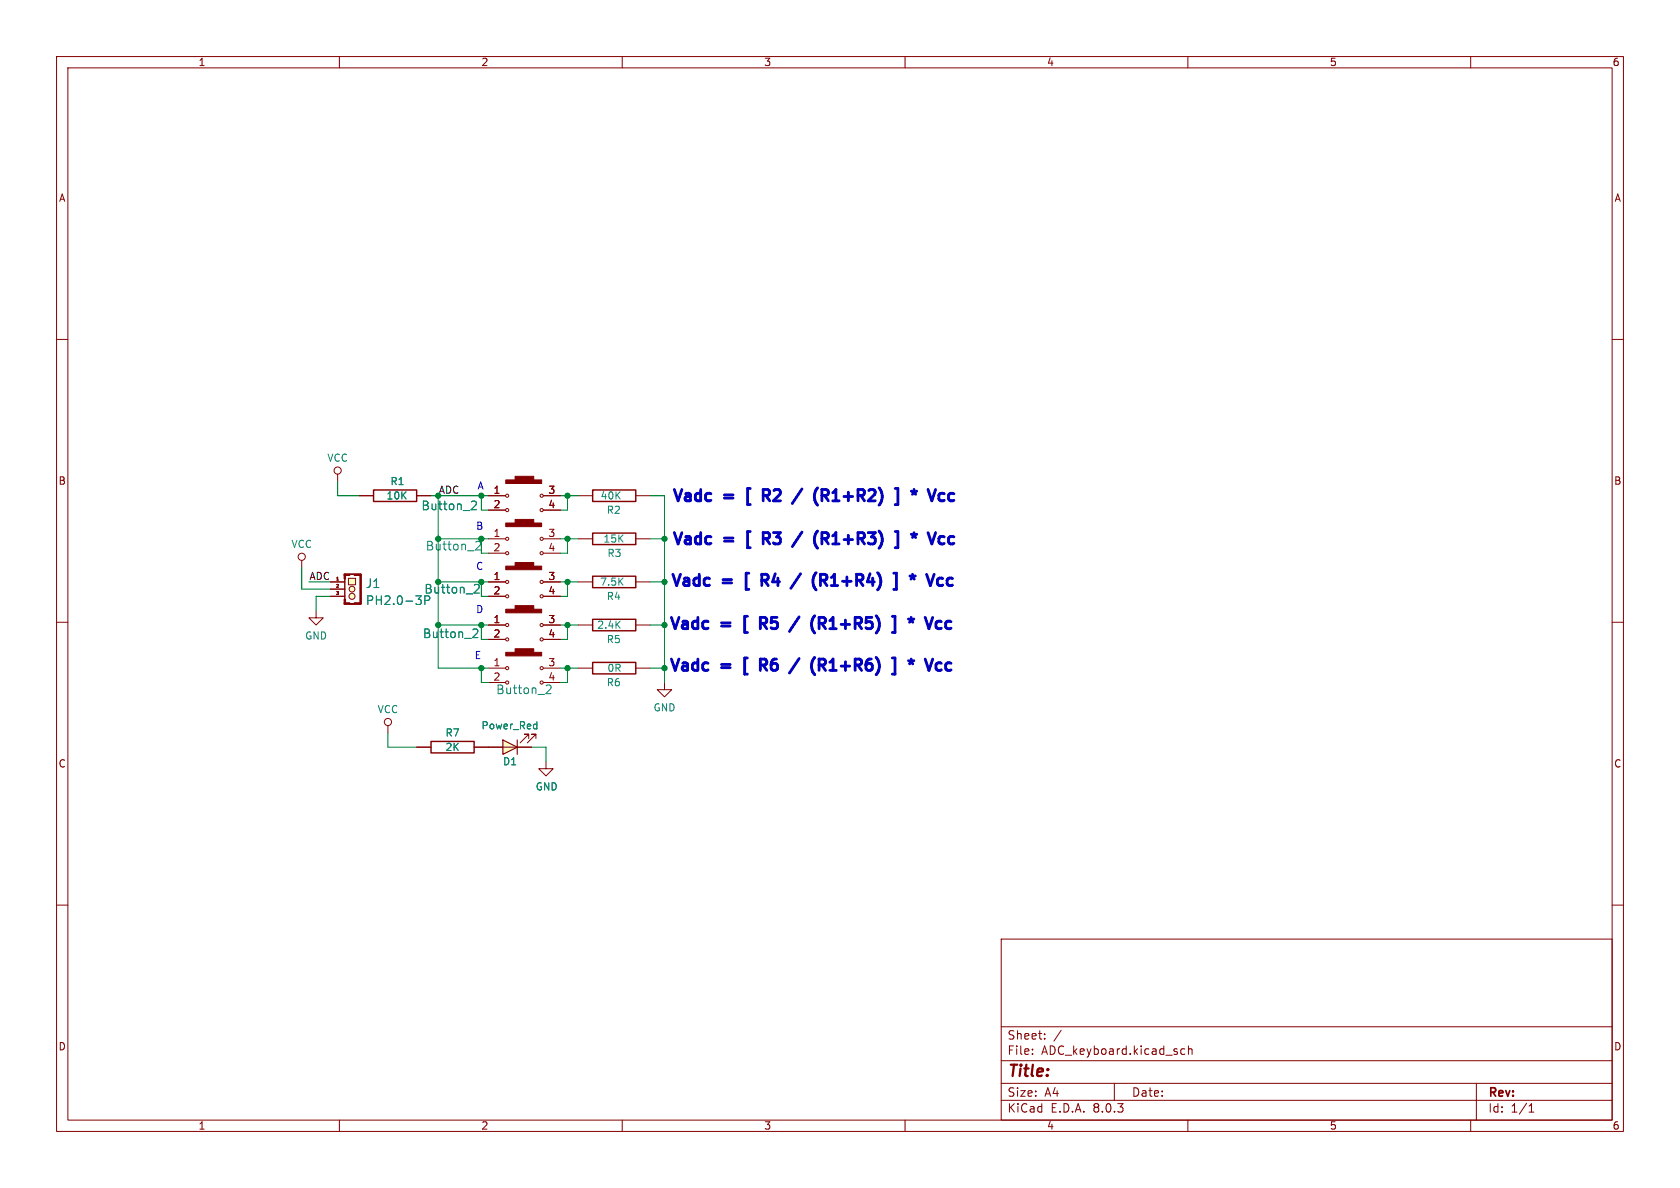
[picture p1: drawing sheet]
<svg xmlns="http://www.w3.org/2000/svg" width="297mm" height="210mm" viewBox="0 0 297 210" stroke-linecap="round" stroke-linejoin="round" font-family="sans-serif">
<g fill="none" stroke="#840000" stroke-width=".18">
<path d="M10 10h277v190h-277zM12 12h273v186h-273zM60 10v2M110 10v2M160 10v2M210 10v2M260 10v2M10 60h2M285 60h2M86.4 87.6h3M86.4 90.2h3M86.4 95.3h3"/>
<path d="M86.4 97.8h3M96.1 87.6h3M96.1 90.2h3M96.1 95.3h3M96.1 97.8h3M10 110h2M86.4 102.9h3M86.4 105.4h3M86.4 110.5h3M86.4 113h3M96.1 102.9h3M96.1 105.4h3"/>
<path d="M96.1 110.5h3M96.1 113h3M285 110h2M73.7 132.1h2.5M83.8 132.1h2.6M10 160h2M285 160h2M177 166h108v32h-108zM60 198v2M110 198v2M160 198v2M177 194.5h108"/>
<path d="M177 191.5h108M177 187.5h108M177 181.5h108M182.5 186.3v.1M182.5 185.5v.1M184.7 183.6v.1M184.7 182.8v.1M187.6 182.1l-1.3 2M197 191.5v3M209.5 185.5l-.5-.1-.3 .3v.4l.2 .2h.6M210 198v2M210.1 185.5l.2-.1 .4 .1v.9"/>
<path d="M210.1 184.9v1.5M260 198v2M261 191.5v6.5M270.3 196.6h.9M270.3 195.5l.4-.4v1.5"/>
<circle cx="89.7" cy="90.2" r=".28"/>
<circle cx="89.7" cy="87.6" r=".28"/>
<circle cx="89.7" cy="95.3" r=".28"/>
<circle cx="89.7" cy="97.8" r=".28"/>
<circle cx="95.8" cy="90.2" r=".28"/>
<circle cx="95.8" cy="87.6" r=".28"/>
<circle cx="95.8" cy="97.8" r=".28"/>
<circle cx="95.8" cy="95.3" r=".28"/>
<circle cx="89.7" cy="105.4" r=".28"/>
<circle cx="89.7" cy="110.5" r=".28"/>
<circle cx="89.7" cy="102.9" r=".28"/>
<circle cx="89.7" cy="113" r=".28"/>
<circle cx="95.8" cy="110.5" r=".28"/>
<circle cx="95.8" cy="105.4" r=".28"/>
<circle cx="95.8" cy="102.9" r=".28"/>
<circle cx="95.8" cy="113" r=".28"/>
</g>
<g fill="#840000" stroke="#840000" stroke-width=".18">
<path d="M89.4 84.8h6.4v.7h-6.4z"/>
<path d="M91.1 84.2h3.3v.6h-3.3z"/>
<path d="M89.4 100.1h6.4v.6h-6.4z"/>
<path d="M91.1 99.4h3.3v.7h-3.3z"/>
<path d="M89.4 92.5h6.4v.6h-6.4z"/>
<path d="M91.1 91.8h3.3v.7h-3.3z"/>
<path d="M89.4 107.7h6.4v.6h-6.4z"/>
<path d="M91.1 107.1h3.3v.6h-3.3z"/>
</g>
<path d="M83.4 88.7l.5-.1 .2 .1 .1 .3-.9 1.1h.9M84.2 95.8l.5-.1 .2 .1 .1 .3-1 1.1h1M83.7 111.3l.5-.1 .2 .1 .1 .3-1 1.1h1M83.9 103.4l.5-.1 .3 .2v.2l-.9 1.1h.9" fill="none" stroke="#008484" stroke-width=".18"/>
<path d="M76.2 131.1h7.6v2h-7.6z" fill="none" stroke="#840000" stroke-width=".25"/>
<path d="M88.9 130.8l2.5 1.3-2.5 1.3z" fill="#ffffc2"/>
<path d="M88.9 130.8l2.5 1.3-2.5 1.3zM91.4 130.8v2.6" fill="none" stroke="#840000" stroke-width=".2"/>
<g fill="none" stroke="#840000" stroke-width=".18">
<path d="M53.3 99.1v1.2M59.7 83.8v1.3M63.5 87.6h2.5M73.7 87.6h2.5M102.2 87.6h2.6M102.2 95.3h2.6M112.4 87.6h2.5M112.4 95.3h2.5M55.9 108v1.2h1.2l-1.2 1.3-1.3-1.3h1.3M86.4 118.1h3M96.1 118.1h3M102.2 118.1h2.6"/>
<path d="M102.2 110.5h2.6M102.2 102.9h2.6M112.4 118.1h2.5M112.4 110.5h2.5M112.4 102.9h2.5M68.6 128.3v1.2M86.4 132.1h7.6M86.4 120.7h3M93.5 130.6v-.8h-.8h.8l-1.6 1.5M94.7 130.6v-.8h-.7h.7l-1.5 1.5M96.1 120.7h3M96.5 134.6v1.3h1.3l-1.3 1.3-1.3-1.3h1.3"/>
<path d="M117.5 120.7v1.2h1.2l-1.2 1.3-1.3-1.3h1.3"/>
<circle cx="53.3" cy="98.4" r=".63"/>
<circle cx="59.7" cy="83.2" r=".63"/>
<circle cx="89.7" cy="118.1" r=".28"/>
<circle cx="95.8" cy="118.1" r=".28"/>
<circle cx="68.6" cy="127.6" r=".63"/>
<circle cx="89.7" cy="120.7" r=".28"/>
<circle cx="95.8" cy="120.7" r=".28"/>
</g>
<path d="M94.6 128l.3 .1M94.9 127.6v1.2M94.9 128.8h-.3M96.6 121.2l.5-.1 .3 .1v.3l-.9 1.1h.9" fill="none" stroke="#008484" stroke-width=".18"/>
<g fill="#840000" stroke="#840000" stroke-width=".18">
<path d="M89.4 115.3h6.4v.7h-6.4z"/>
<path d="M91.1 114.7h3.3v.6h-3.3z"/>
</g>
<path d="M66 86.6h7.7v2h-7.7zM104.8 86.6h7.6v2h-7.6zM104.8 94.2h7.6v2.1h-7.6zM104.8 109.5h7.6v2h-7.6zM104.8 117.1h7.6v2h-7.6zM104.8 101.9h7.6v2h-7.6z" fill="none" stroke="#840000" stroke-width=".25"/>
<path d="M61.6 102.2h1.3v1.2h-1.3z" fill="#ffffc2"/>
<g fill="#ffffc2" stroke="#ffffc2" stroke-width=".18">
<circle cx="62.2" cy="105.4" r=".53"/>
<circle cx="62.2" cy="104.1" r=".51"/>
</g>
<g fill="none" stroke="#840000" stroke-width=".18">
<path d="M63.5 87.6h2.5M73.7 87.6h2.5M86.4 87.6h3M86.4 90.2h3M96.1 87.6h3M96.1 90.2h3M58.4 102.9h2.6M58.4 104.1h2.6M58.4 105.4h2.6M59.5 102.5h.3M61 101.5h2.8v5.3h-2.8zM61 102.4v3.5"/>
<path d="M61.6 102.2h1.3v1.2h-1.3zM86.4 102.9h3M86.4 105.4h3M86.4 110.5h3M86.4 113h3M96.1 102.9h3M96.1 105.4h3M96.1 110.5h3M96.1 113h3M73.7 132.1h2.5M83.8 132.1h5.1M91.4 132.1h2.6"/>
<circle cx="62.2" cy="105.4" r=".53"/>
<circle cx="62.2" cy="104.1" r=".51"/>
</g>
<g fill="#840000" stroke="#840000" stroke-width=".18">
<path d="M63.6 101.5h.3v5.3h-.3z"/>
<path d="M62.6 106.6h1.2v.2h-1.2z"/>
<path d="M61.8 106.7l.8 .1z"/>
<path d="M61.8 101.5h.8z"/>
<path d="M62.6 101.5h1.2v.2h-1.2z"/>
<path d="M60.8 106.6h1v.2h-1z"/>
<path d="M60.8 101.5h1v.2h-1z"/>
<path d="M60.8 105.9h.3v.9h-.3z"/>
<path d="M60.8 101.5h.3v.9h-.3z"/>
</g>
<path d="M83.4 88.7l.5-.1 .2 .1 .1 .3-.9 1.1h.9M73.5 105.3h1l-.5 .6M74.4 106.1v.6M75.1 105.3v1.6M83.7 111.3l.5-.1 .2 .1 .1 .3-1 1.1h1M83.9 103.4l.5-.1 .3 .2v.2l-.9 1.1h.9M94.6 128l.3 .1M94.9 127.6v1.2M94.9 128.8h-.3" fill="none" stroke="#008484" stroke-width=".18"/>
<g fill="none" stroke="#0000c2" stroke-width=".5">
<path d="M132.6 86.3h-.4v2.9h.4M132.6 94h-.4v2.8h.4M134.9 87.6h.8a.54 .54 0 0 0 .4-.5 .54 .54 0 0 0-.4-.6h-.8v2M134.9 95.2h.8a.54 .54 0 0 0 .4-.5 .54 .54 0 0 0-.4-.5h-.8v2M135.4 87.6l.7 .9M135.4 95.2l.7 1M141.8 86.4l-1.7 2.6M141.8 94.1l-1.7 2.5M144.5 86.2l-.2 .4M144.5 93.9l-.2 .3M145.3 86.5h.8a.54 .54 0 0 1 .4 .6 .54 .54 0 0 1-.4 .5h-.8M145.3 94.2h.8a.54 .54 0 0 1 .4 .5 .54 .54 0 0 1-.4 .5h-.8"/>
<path d="M145.8 87.6l.6 .9M145.8 95.2l.6 1M147.2 88.5h1.2M147.2 96.2h1.2M147.6 86.8l-.4 .3M147.6 94.4l-.4 .3M155.4 86.2l.3 .4M155.4 93.9l.3 .3M158.3 86.3h.4v2.9M158.3 94h.4v2.8M161.1 86.8l.5 .2M161.1 94.4l.5 .2"/>
<path d="M161.6 86.5v.5M161.6 94.2v.4M161.6 87l-.3 .4M161.6 87l.3 .4M161.6 94.6l-.3 .4M161.6 94.6l.3 .4M162.1 86.8l-.5 .2M162.1 94.4l-.5 .2M166.9 87.3l-.5-.1-.4 .4v.6l.2 .2 .2 .1 .5-.1M166.9 94.9l-.5-.1-.4 .4v.6l.2 .3 .2 .1 .5-.1M132.1 108.9h-.4v2.9h.4M132.1 116.3h-.4v2.9h.4"/>
<path d="M132.4 101.3h-.5v2.9h.5M134.4 110.2h.8a.54 .54 0 0 0 .4-.5 .54 .54 0 0 0-.4-.6h-.8v2M134.4 117.6h.8a.54 .54 0 0 0 .4-.6 .54 .54 0 0 0-.4-.5h-.8v2M134.7 102.6h.7a.54 .54 0 0 0 .4-.6 .54 .54 0 0 0-.4-.5h-.7v2M134.9 110.2l.7 .9M134.9 117.6l.7 .9M135.1 102.6l.7 .9M141.3 109l-1.7 2.6M141.3 116.4l-1.7 2.6M141.5 101.4l-1.7 2.6M144 108.9l-.3 .3M144 116.2l-.3 .4"/>
<path d="M144.3 101.2l-.3 .4M144.8 109.1h.8a.54 .54 0 0 1 .4 .6 .54 .54 0 0 1-.4 .5h-.8M144.8 116.5h.8a.54 .54 0 0 1 .4 .5 .54 .54 0 0 1-.4 .6h-.8M145 101.5h.8a.54 .54 0 0 1 .4 .5 .54 .54 0 0 1-.4 .6h-.8M145.3 110.2l.6 .9M145.3 117.6l.6 .9M145.5 102.6l.7 .9M146.7 111.1h1.1M146.7 118.5h1.1M147 103.5h1.1M147.1 109.4l-.4 .3M147.1 116.8l-.4 .3"/>
<path d="M147.3 101.8l-.3 .3M154.9 108.9l.3 .3M154.9 116.2l.3 .4M155.1 101.2l.3 .4M157.7 108.9h.5v2.9M157.7 116.3h.5v2.9M158 101.3h.5v2.9M160.6 109.4l.5 .2M160.6 116.8l.5 .2M160.9 101.8l.4 .2M161.1 109.1v.5M161.1 116.5v.5"/>
<path d="M161.1 109.6l-.3 .4M161.1 109.6l.3 .4M161.1 117l-.3 .4M161.1 117l.3 .4M161.3 101.5v.5M161.3 102l-.3 .4M161.3 102l.3 .4M161.6 109.4l-.5 .2M161.6 116.8l-.5 .2M161.8 101.8l-.5 .2M166.4 109.9l-.6-.1-.3 .4v.6l.2 .2 .1 .1 .6-.1M166.4 117.3l-.6-.1-.3 .4v.5l.2 .3 .1 .1 .6-.1"/>
<path d="M166.7 102.3l-.6-.1-.4 .4v.5l.2 .3 .2 .1 .6-.1"/>
</g>
<g fill="none" stroke="#008400" stroke-width=".18">
<path d="M59.7 85.1v2.5h3.8M76.2 87.6h10.2M77.5 87.6v30.5h8.9M77.5 95.3h8.9M85.1 87.6v2.6h1.3M85.1 95.3v2.5h1.3M99.1 87.6h3.1M99.1 95.3h3.1M100.3 87.6v2.6h-1.2M100.3 95.3v2.5h-1.2M114.9 87.6h2.6v33.1M114.9 95.3h2.6"/>
<path d="M53.3 100.3v3.8h5.1M54.6 102.9h3.8M58.4 105.4h-2.5v2.6M77.5 110.5h8.9M77.5 102.9h8.9M85.1 102.9v2.5h1.3M85.1 110.5v2.5h1.3M85.1 118.1v2.6h1.3M99.1 110.5h3.1M99.1 118.1h3.1M99.1 102.9h3.1M100.3 110.5v2.5h-1.2"/>
<path d="M100.3 118.1v2.6h-1.2M100.3 102.9v2.5h-1.2M114.9 110.5h2.6M114.9 118.1h2.6M114.9 102.9h2.6M68.6 129.5v2.6h5.1M94 132.1h2.5v2.5"/>
</g>
<g fill="#008400" stroke="#008400" stroke-width=".18">
<circle cx="85.1" cy="95.3" r=".46"/>
<circle cx="100.3" cy="87.6" r=".46"/>
<circle cx="100.3" cy="102.9" r=".46"/>
<circle cx="100.3" cy="95.3" r=".46"/>
<circle cx="77.5" cy="95.3" r=".46"/>
<circle cx="77.5" cy="87.6" r=".46"/>
<circle cx="85.1" cy="87.6" r=".46"/>
<circle cx="77.5" cy="110.5" r=".46"/>
<circle cx="85.1" cy="110.5" r=".46"/>
<circle cx="85.1" cy="118.1" r=".46"/>
<circle cx="117.5" cy="118.1" r=".46"/>
<circle cx="100.3" cy="118.1" r=".46"/>
<circle cx="117.5" cy="110.5" r=".46"/>
<circle cx="100.3" cy="110.5" r=".46"/>
<circle cx="117.5" cy="102.9" r=".46"/>
<circle cx="117.5" cy="95.3" r=".46"/>
<circle cx="77.5" cy="102.9" r=".46"/>
<circle cx="85.1" cy="102.9" r=".46"/>
</g>
<g font-size="2.8" fill="#0000c2">
<text x="118.5" y="89.4">Vadc</text>
<text x="128.1" y="89.4">=</text>
<text x="137.2" y="89.4">R2</text>
<text x="143.7" y="89.4">/</text>
<text x="148.4" y="89.4">(R1+R2)</text>
<text x="164" y="89.4">]</text>
<text x="168" y="89.4">*</text>
<text x="118.5" y="97">Vadc</text>
<text x="128.1" y="97">=</text>
<text x="137.2" y="97">R3</text>
<text x="143.7" y="97">/</text>
<text x="148.4" y="97">(R1+R3)</text>
<text x="164" y="97">]</text>
<text x="168" y="97">*</text>
<text x="118.2" y="104.4">Vadc</text>
<text x="127.9" y="104.4">=</text>
<text x="136.9" y="104.4">R4</text>
<text x="143.5" y="104.4">/</text>
<text x="148.2" y="104.4">(R1+R4)</text>
<text x="163.8" y="104.4">]</text>
<text x="167.7" y="104.4">*</text>
<text x="118" y="112">Vadc</text>
<text x="127.6" y="112">=</text>
<text x="136.7" y="112">R5</text>
<text x="143.2" y="112">/</text>
<text x="147.9" y="112">(R1+R5)</text>
<text x="163.5" y="112">]</text>
<text x="167.5" y="112">*</text>
<text x="118" y="119.4">Vadc</text>
<text x="127.6" y="119.4">=</text>
<text x="136.7" y="119.4">R6</text>
<text x="143.2" y="119.4">/</text>
<text x="147.9" y="119.4">(R1+R6)</text>
<text x="163.5" y="119.4">]</text>
<text x="167.5" y="119.4">*</text>
</g>
<text font-size="2.8" fill="#840000" x="178" y="190.9">Title:</text>
<g font-size="2.1" fill="#008484">
<text x="74.4" y="90.4">Button_2</text>
<text x="75.2" y="97.5">Button_2</text>
<text x="64.6" y="104.2">J1</text>
<text x="64.6" y="107.1">PH2.0-3P</text>
<text x="74.9" y="105.1">Button_2</text>
<text x="74.7" y="113">Button_2</text>
<text x="87.6" y="122.9">Button_2</text>
</g>
<g font-size="2.1" fill="#840000">
<text x="178" y="184">Sheet:</text>
<text x="178" y="186.7">File:</text>
<text x="184.1" y="186.7">ADC_keyboard.kicad_sch</text>
<text x="178" y="196.9">KiCad</text>
<text x="178" y="194.1">Size:</text>
<text x="184.7" y="194.1">A4</text>
<text x="185.7" y="196.9">E.D.A.</text>
<text x="193.3" y="196.9">8.0.3</text>
<text x="200" y="194.1">Date:</text>
<text x="263" y="194.3">Rev:</text>
<text x="263" y="196.9">Id:</text>
<text x="267.1" y="196.9">1/1</text>
</g>
<g font-size="1.8" fill="#840000">
<text x="35" y="11.9">1</text>
<text x="85" y="11.9">2</text>
<text x="135" y="11.9">3</text>
<text x="185" y="11.9">4</text>
<text x="235" y="11.9">5</text>
<text x="285" y="11.9">6</text>
<text x="10.3" y="35.9">A</text>
<text x="285.3" y="35.9">A</text>
<text x="10.3" y="85.9">B</text>
<text x="87.2" y="87.4">1</text>
<text x="87.2" y="89.9">2</text>
<text x="96.9" y="87.4">3</text>
<text x="96.9" y="89.9">4</text>
<text x="285.3" y="85.9">B</text>
<text x="87.2" y="95">1</text>
<text x="96.9" y="95">3</text>
<text x="87.2" y="97.5">2</text>
<text x="96.9" y="97.5">4</text>
<text x="87.2" y="102.6">1</text>
<text x="87.2" y="105.2">2</text>
<text x="96.9" y="102.6">3</text>
<text x="96.9" y="105.2">4</text>
<text x="87.2" y="110.2">1</text>
<text x="87.2" y="112.8">2</text>
<text x="96.9" y="110.2">3</text>
<text x="96.9" y="112.8">4</text>
<text x="87.2" y="117.9">1</text>
<text x="96.9" y="117.9">3</text>
<text x="87.2" y="120.4">2</text>
<text x="96.9" y="120.4">4</text>
<text x="10.3" y="135.9">C</text>
<text x="285.3" y="135.9">C</text>
<text x="10.3" y="185.9">D</text>
<text x="285.3" y="185.9">D</text>
<text x="35" y="199.9">1</text>
<text x="85" y="199.9">2</text>
<text x="135" y="199.9">3</text>
<text x="185" y="199.9">4</text>
<text x="235" y="199.9">5</text>
<text x="285" y="199.9">6</text>
</g>
<g font-size="1.8" fill="#008484">
<text x="57.8" y="81.8">VCC</text>
<text x="68.2" y="88.5">10K</text>
<text x="68.9" y="86">R1</text>
<text x="106.1" y="88.5">40K</text>
<text x="107.2" y="91">R2</text>
<text x="51.4" y="97.1">VCC</text>
<text x="106.6" y="96.1">15K</text>
<text x="107.3" y="98.7">R3</text>
<text x="106" y="103.7">7.5K</text>
<text x="107.2" y="106.3">R4</text>
<text x="53.8" y="113.3">GND</text>
<text x="105.5" y="111.4">2.4K</text>
<text x="107.2" y="113.9">R5</text>
<text x="107.3" y="119">0R</text>
<text x="107.2" y="121.5">R6</text>
<text x="115.4" y="126">GND</text>
<text x="66.7" y="126.3">VCC</text>
<text x="78.7" y="130.4">R7</text>
<text x="85" y="129.1">Power_Red</text>
<text x="78.7" y="132.9">2K</text>
<text x="88.8" y="135.5">D1</text>
<text x="94.6" y="139.9">GND</text>
</g>
<g font-size="1.8">
<text x="77.5" y="87.4">ADC</text>
<text x="54.6" y="102.6">ADC</text>
</g>
<g font-size="1.8" fill="#0000c2">
<text x="84.3" y="86.6">A</text>
<text x="84.1" y="93.7">B</text>
<text x="84.1" y="100.8">C</text>
<text x="84.1" y="108.5">D</text>
<text x="83.8" y="116.6">E</text>
</g>
<g font-size=".7" fill="#840000">
<text x="59.3" y="102.6">1</text>
<text x="59.3" y="103.9">2</text>
<text x="59.3" y="105.2">3</text>
</g>
</svg>
